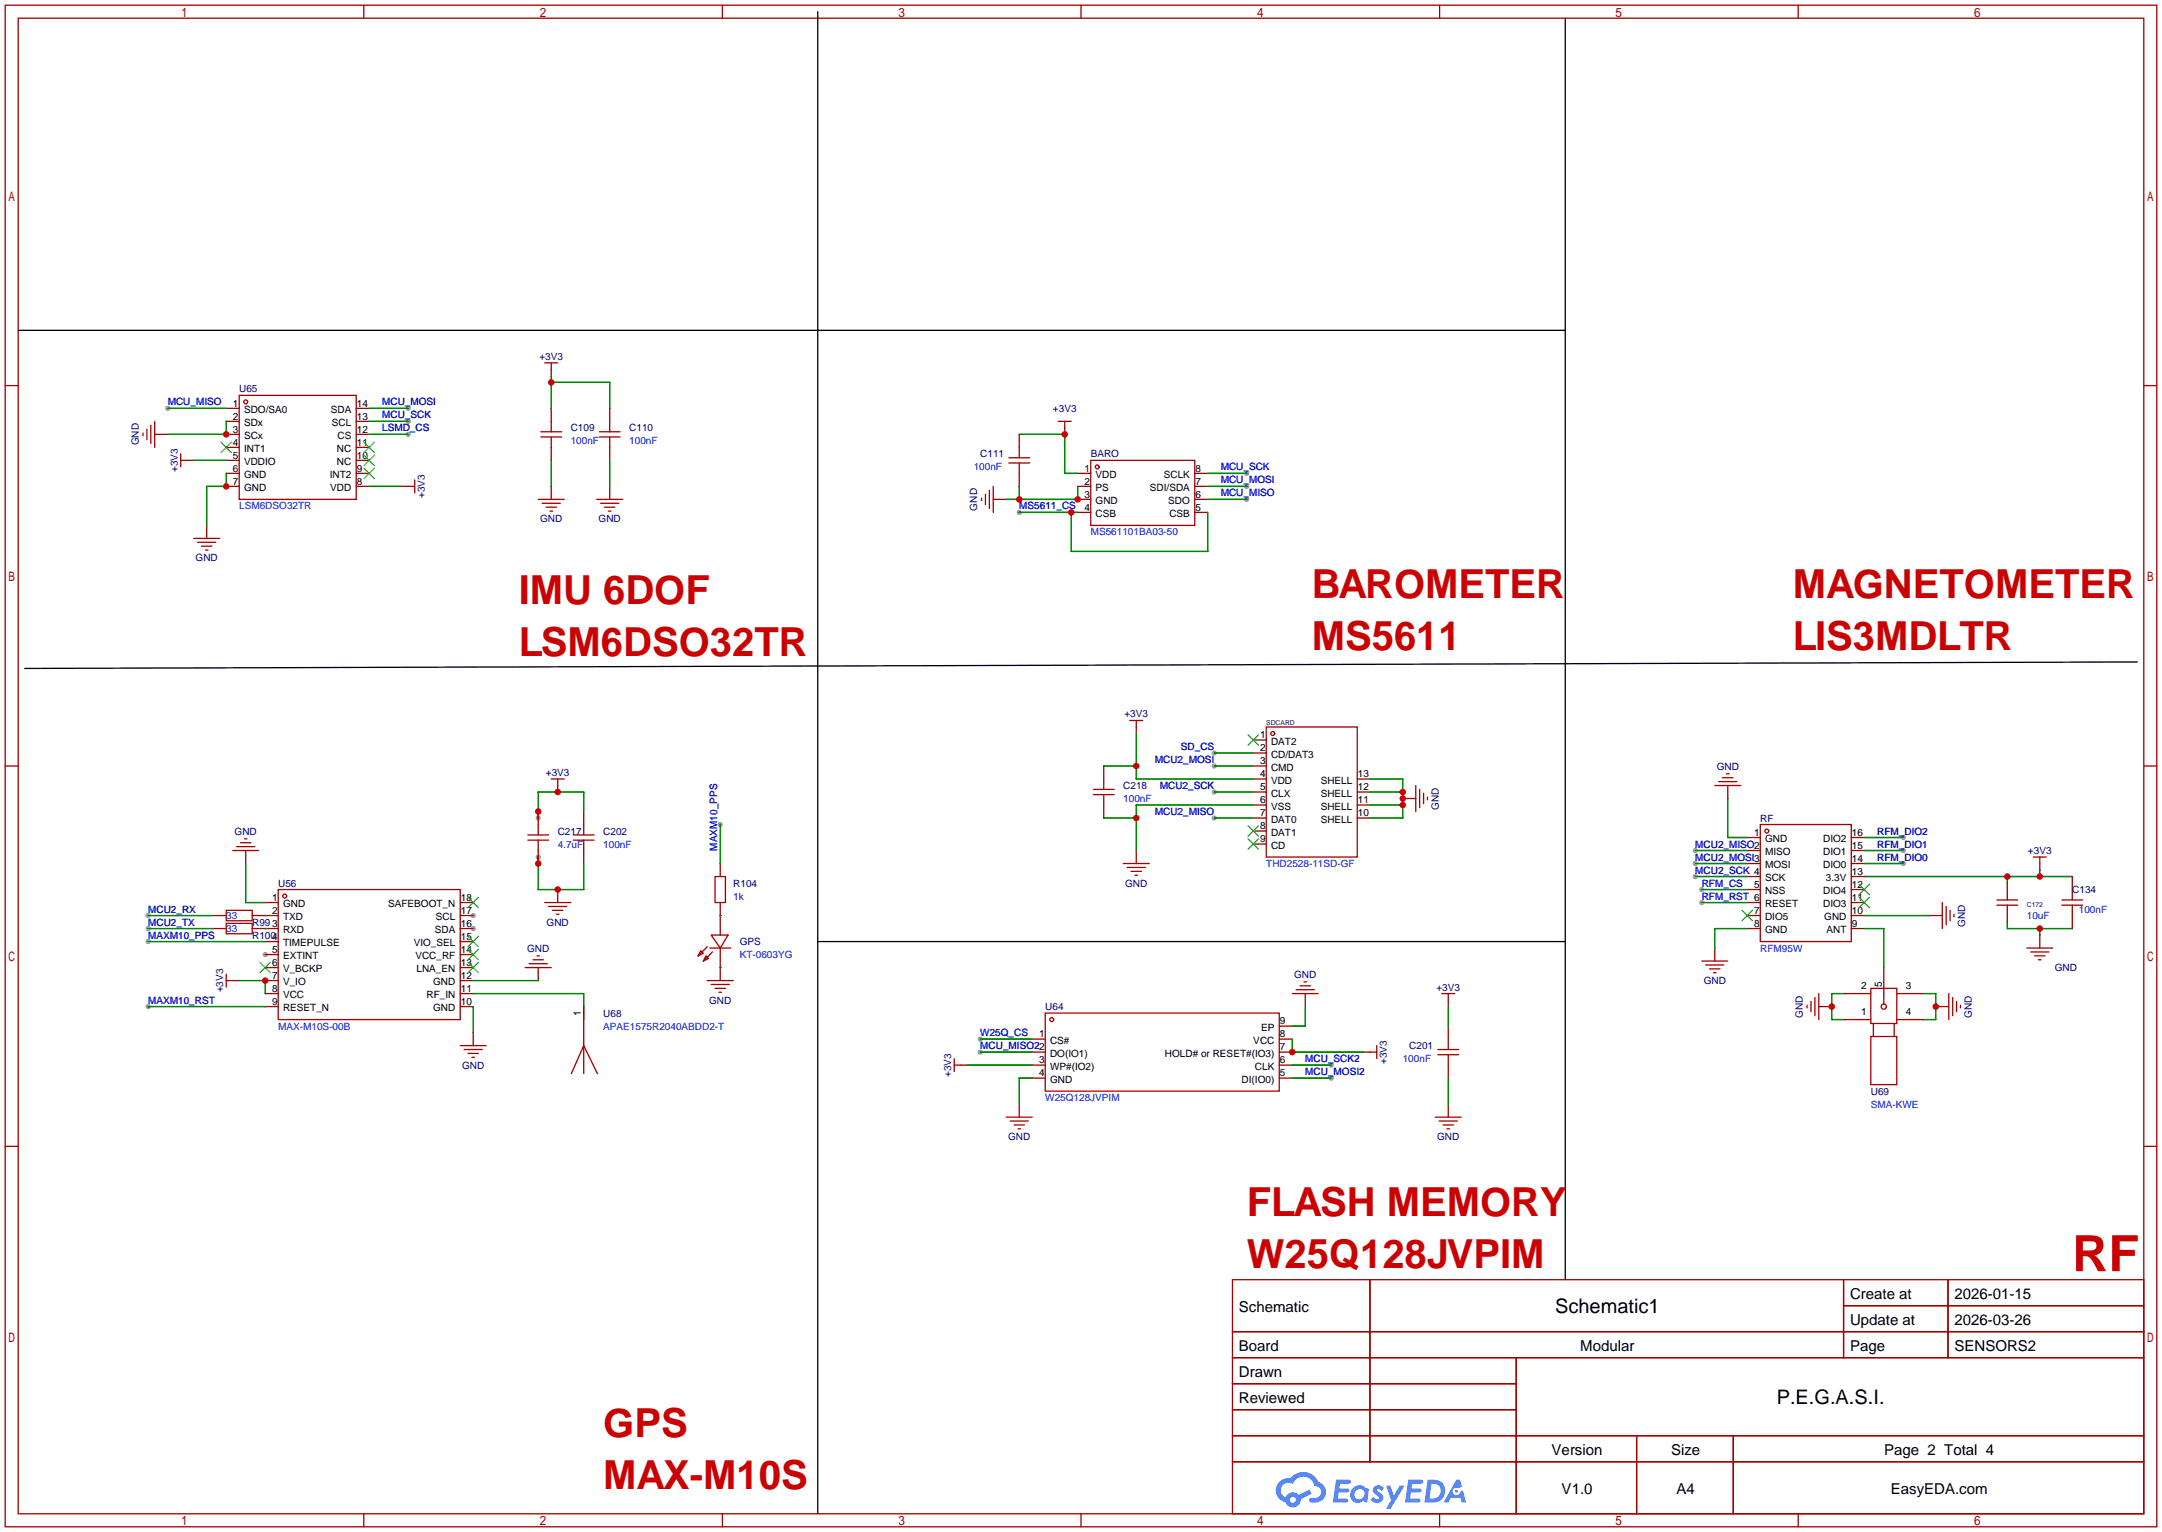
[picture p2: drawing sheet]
<svg xmlns="http://www.w3.org/2000/svg" width="422mm" height="299mm" viewBox="0 0 422 299" stroke-linecap="round" stroke-linejoin="round" font-family="sans-serif">
<g fill="#999">
<circle cx="51.8" cy="186.4" r=".51"/>
<circle cx="92.5" cy="181.4" r=".51"/>
<circle cx="92.5" cy="178.8" r=".51"/>
<circle cx="243.6" cy="97.5" r=".51"/>
<circle cx="243.6" cy="95" r=".51"/>
<circle cx="243.6" cy="92.5" r=".51"/>
<circle cx="199.1" cy="100.1" r=".51"/>
<circle cx="29" cy="178.8" r=".51"/>
<circle cx="29" cy="181.4" r=".51"/>
<circle cx="29" cy="183.9" r=".51"/>
<circle cx="29" cy="196.6" r=".51"/>
<circle cx="140.7" cy="161" r=".51"/>
<circle cx="79.8" cy="84.8" r=".51"/>
<circle cx="32.8" cy="79.8" r=".51"/>
<circle cx="79.8" cy="79.8" r=".51"/>
<circle cx="79.8" cy="82.3" r=".51"/>
<circle cx="260.1" cy="210.6" r=".51"/>
<circle cx="260.1" cy="208" r=".51"/>
<circle cx="191.5" cy="205.5" r=".51"/>
<circle cx="191.5" cy="202.9" r=".51"/>
<circle cx="105.2" cy="167.4" r=".51"/>
<circle cx="105.2" cy="159.8" r=".51"/>
<circle cx="237.2" cy="147.1" r=".51"/>
<circle cx="237.2" cy="149.6" r=".51"/>
<circle cx="237.2" cy="154.7" r=".51"/>
<circle cx="237.2" cy="159.8" r=".51"/>
<circle cx="371.9" cy="163.6" r=".51"/>
<circle cx="371.9" cy="168.7" r=".51"/>
<circle cx="371.9" cy="166.1" r=".51"/>
<circle cx="332.5" cy="176.3" r=".51"/>
<circle cx="332.5" cy="173.7" r=".51"/>
<circle cx="331.2" cy="171.2" r=".51"/>
<circle cx="331.2" cy="168.7" r=".51"/>
<circle cx="331.2" cy="166.1" r=".51"/>
</g>
<g fill="none" stroke="#a10000" stroke-width=".25">
<path d="M1 1h420.4v297.2h-420.4zM3.6 3.6h415.2v292.1h-415.2zM71.1 1v2.6M141.1 1v2.6M211.2 1v2.6M281.3 1v2.6M351.3 1v2.6M1 75.3h2.6M418.8 75.3h2.6M1 149.6h2.6M418.8 149.6h2.6M1 223.9h2.6"/>
<path d="M418.8 223.9h2.6M240.8 249.9h178v45.8h-178zM267.7 249.9v35.6M360.2 249.9v15.3M360.2 255h58.6M380.6 249.9v15.3M240.8 260.1h178M240.8 265.2h178M240.8 270.3h55.4M240.8 275.3h55.4M296.2 265.2v30.5M71.1 295.7v2.5"/>
<path d="M141.1 295.7v2.5M211.2 295.7v2.5M240.8 280.4h178M240.8 285.5h178M281.3 295.7v2.5M319.8 280.4v15.3M338.6 280.4v15.3M351.3 295.7v2.5"/>
</g>
<g fill="#5487ff">
<path d="M268.5 290.3a1.3 1.3 0 0 1 1.9 .3l-.4 .6a.54 .54 0 0 0-1-.2l.2 .2a1.58 1.58 0 0 1 1 1.6 1.43 1.43 0 0 1-2.4 .1l.5-.6a.64 .64 0 0 0 .5 .5 .64 .64 0 0 0 .6-.3l-.1-.2a1.35 1.35 0 0 1-1-1.8z"/>
<path d="M270.8 290.2h.8l.7 1.9 1.2-1.9h.9l-2.7 4.5h-.9l1-1.7z"/>
<path d="M261 289h1.7a1.31 1.31 0 0 1 1.2 .2 .4 .4 0 0 1-.3 .6h-1.8l-.1 .9h1.6a.4 .4 0 0 1 .3 .4 .4 .4 0 0 1-.4 .4h-1.6l-.2 1.2h.8a1.23 1.23 0 0 1 1.2 .2 .39 .39 0 0 1-.4 .6h-2.6z"/>
<path d="M275.1 289h1.7a1.32 1.32 0 0 1 1.2 .2 .39 .39 0 0 1-.3 .6h-1.8l-.1 .9h1.6a.4 .4 0 0 1 .4 .4 .4 .4 0 0 1-.5 .4h-1.6l-.2 1.2h.8a1.23 1.23 0 0 1 1.2 .2 .39 .39 0 0 1-.4 .6h-2.6z"/>
<path d="M284.5 289h.8l.3 1.3-.6 .4a.75 .75 0 0 0-1.1 .3 .75 .75 0 0 0 .5 1 .75 .75 0 0 0 .9-.6l.5-.3 .6 2.4h-.8l-.3-1h-1.8l-.5 1h-1z"/>
<path d="M278.9 289l-.6 4.5h1.4a2.27 2.27 0 0 0 2.7-2.3 2.27 2.27 0 0 0-2.7-2.2zM279.7 289.8a1.5 1.5 0 0 1 1.8 1.5 1.5 1.5 0 0 1-1.9 1.4h-.3z"/>
<path d="M264.4 290.6a1.6 1.6 0 0 0-.4 2.3 1.6 1.6 0 0 0 2.3 .2l.8 .4 .3-2.5-.1-.3h-.5a1.58 1.58 0 0 0-2.4-.1zM265 291.1a.99 .99 0 0 1 1.6 .3 .99 .99 0 0 1-.9 1.4 .94 .94 0 0 1-1-.5 .94 .94 0 0 1 .3-1.2z"/>
<path d="M250 289.4a2.37 2.37 0 0 0 1.1 4 1.54 1.54 0 0 0 1.8 1 1.54 1.54 0 0 0 1.2-1.6l2.2-1.1-.5-.8-2.1 1.1a1.57 1.57 0 0 0-2.6 .4 1.5 1.5 0 0 1-.7-2.1 1.5 1.5 0 0 1 2.2-.5 2.23 2.23 0 0 1 2.3-1.4 2.23 2.23 0 0 1 1.9 1.8 1.16 1.16 0 0 1 1.3 1.1 1.16 1.16 0 0 1-1.1 1.3h-.7a.47 .47 0 0 0-.5 .3 .47 .47 0 0 0 .4 .6 2.17 2.17 0 0 0 2.5-1 2.17 2.17 0 0 0-.4-2.7l-.7-.4a3.2 3.2 0 0 0-5.5-.7l-1.1 .1zM252 292.9a.6 .6 0 0 1 1.2 0 .6 .6 0 0 1-1.2 0z"/>
<circle cx="284.6" cy="291.3" r=".28"/>
</g>
<path d="M159.8 2.3v293.4M305.8 3.6v246.3M3.6 64.5h302.2M417.6 129.3l-412.8 1.3M159.8 183.9h146" fill="none" stroke="#000" stroke-width=".25"/>
<g fill="none" stroke="#008700" stroke-width=".25">
<path d="M32.8 79.8h11.4M72.1 79.8h7.7M107.7 73.4v6.4M107.7 74.7h11.4v5.1M37.8 89.9h6.4M44.2 82.3v2.5h-11.4M44.2 92.5v2.5h-3.8v7.6M72.1 84.8h7.7M72.1 95h6.4M72.1 82.3h7.7M107.7 89.9v5.1M119.1 89.9v5.1"/>
<path d="M199.1 95v2.5M199.1 84.8h8.9v7.7h2.6M210.6 95v2.5h-14M236 97.5h7.6M236 92.5h7.6M236 95h7.6M199.1 100.1h11.5M209.3 100.1v7.6h26.7v-7.6M114 158.5v-3.8h-8.8v5.1M215.6 159.8h6.4M215.6 149.6h6.4M222 143.3v8.8h22.9"/>
<path d="M237.2 154.7h7.7M237.2 159.8h7.7M237.2 147.1h7.7M237.2 149.6h7.7M244.9 157.2h-22.9v8.9M267.7 154.7h6.4M267.7 152.1h6.4v7.7h-6.4M267.7 157.2h6.4M337.6 156v7.6h3.8M29 178.8h12.7M48 168.7v7.6h3.8M51.8 178.8h.1"/>
<path d="M105.2 167.4v6.3h8.8v-5M140.7 178.8h.1M140.7 161v7.7M331.2 171.2h10.2M331.2 168.7h10.2M331.2 166.1h10.2M332.5 176.3h8.9M332.5 173.7h8.9M364.2 171.2h40.7M364.2 178.8h12.7M364.2 163.6h7.7M364.2 168.7h7.7"/>
<path d="M364.2 166.1h7.7M392.2 171.2v1.3M398.5 169.9v1.3M29 181.4h12.7M29 183.9h22.8M29 196.6h22.8M46.7 191.5h5.1v2.6M51.8 181.4h.1M92.5 194.1h21.5v2.5M92.5 191.5h12.7M92.5 196.6v5.1M140.7 189h.1"/>
<path d="M255 196.6v3.8h-2.5M283 196.6v3.8M341.4 181.4h-6.4v3.8M360.4 194.1h-2.5v5h2.5M364.2 181.4h3.8v7.6M375.7 194.1h2.5v5h-2.5M392.2 180.1v1.3h12.7M398.5 181.4v1.2M189 208h12.7M191.5 205.5h10.2M191.5 202.9h10.2M201.7 210.6h-2.6v5"/>
<path d="M252.5 210.6h7.6M252.5 208h7.6M252.5 202.9v2.6h13.9M283 210.6v5"/>
</g>
<g fill="none" stroke="#a10000" stroke-width=".25">
<path d="M44.2 79.8h2.5M46.7 77.2h22.9v20.3h-22.9zM69.6 79.8h2.5M106.4 70.9h2.6M107.7 70.9v2.5M107.7 79.8v4.5M119.1 79.8v4.5M27.9 84.6v.5M28.7 83.8v2.1M29.5 83.1v3.5M30.2 84.8h2.6M30.2 82.3v5.1"/>
<path d="M35.3 89.9h2.5M35.3 88.6v2.6M44.2 92.5h2.5M44.2 95h2.5M44.2 82.3h2.5M44.2 84.8h2.5M44.2 87.4h2.5M44.2 89.9h2.5M69.6 92.5h2.5M69.6 95h2.5M69.6 82.3h2.5M69.6 84.8h2.5"/>
<path d="M69.6 87.4h2.5M69.6 89.9h2.5M78.5 95h2.5M81 93.7v2.6M105.2 97.5h5M105.7 85.3h4M105.7 84.3h4M105.9 98.3h3.6M106.7 99.1h2M107.4 99.8h.5M107.7 85.3v4.6M107.7 95v2.5"/>
<path d="M116.6 97.5h5.1M117.1 85.3h4.1M117.1 84.3h4.1M117.3 98.3h3.6M118.1 99.1h2M118.9 99.8h.5M119.1 85.3v4.6M119.1 95v2.5M191.8 97.3v.5M192.5 96.5v2.1M193.3 95.8v3.5M194.1 97.5h2.5"/>
<path d="M194.1 95v5.1M197.1 90.4h4.1M197.1 89.4h4.1M199.1 84.8v4.6M199.1 90.4v4.6M206.8 82.3h2.5M208 82.3v2.5M210.6 92.5h2.5M210.6 95h2.5M210.6 97.5h2.5M213.1 89.9h20.3v12.7h-20.3zM233.4 92.5h2.6"/>
<path d="M233.4 95h2.6M233.4 97.5h2.6M37.8 105.2h5.1M38.6 105.9h3.6M39.4 106.7h2M40.1 107.4h.5M40.4 102.6v2.6M210.6 100.1h2.5M233.4 100.1h2.6M105.2 158.5v4.6M107.7 152.1h2.5M109 152.1v2.6"/>
<path d="M114 158.5v4.6M213.6 155.2h4.1M213.6 154.2h4.1M215.6 149.6v4.6M215.6 155.2v4.6M220.7 140.7h2.6M222 140.7v2.6M244.9 152.1h2.5M244.9 144.5h2.5M244.9 147.1h2.5M244.9 149.6h2.5M244.9 154.7h2.5"/>
<path d="M244.9 157.2h2.5M244.9 159.8h2.5M247.4 142h17.8v25.4h-17.8zM265.2 152.1h2.5M265.2 154.7h2.5M265.2 157.2h2.5M265.2 159.8h2.5M274.1 156h2.5M276.6 153.4v5.1M277.4 154.2v3.5M278.1 154.9v2.1M278.9 155.7v.5"/>
<path d="M335 153.4h5.1M335.8 152.7h3.5M336.5 151.9h2.1M337.3 151.1h.5M337.6 153.4v2.6M41.7 178.8h2.5M44.2 177.8h5.1v2h-5.1zM45.5 166.1h5M46.2 165.4h3.6M47 164.6h2M47.8 163.8h.5M48 166.1v2.6"/>
<path d="M49.3 178.8h5.1M51.8 176.3h2.6M54.4 173.7h35.5v25.4h-35.5zM89.9 176.3h2.6M89.9 178.8h2.6M103.1 164.1h4.1M103.1 163.1h4.1M105.2 164.1v4.6M106.4 176.3h5.1M107.2 177h3.5M107.9 177.8h2.1M108.7 178.6h.5"/>
<path d="M109 173.7v2.6M112 164.1h4.1M112 163.1h4.1M114 164.1v4.6M139.7 171.2h2v5.1h-2zM140.7 168.7v2.5M140.7 176.3v6.3M219.5 168.7h5M220.2 169.4h3.6M221 170.2h2M221.7 170.9h.5M222 166.1v2.6"/>
<path d="M244.9 162.3h2.5M244.9 164.8h2.5M341.4 176.3h2.5M341.4 178.8h2.5M341.4 166.1h2.5M341.4 168.7h2.5M341.4 163.6h2.5M341.4 171.2h2.5M341.4 173.7h2.5M343.9 161h17.8v22.9h-17.8zM361.7 176.3h2.5M361.7 178.8h2.5"/>
<path d="M361.7 166.1h2.5M361.7 168.7h2.5M361.7 163.6h2.5M361.7 171.2h2.5M361.7 173.7h2.5M376.9 178.8h2.6M379.5 176.3v5.1M380.2 177v3.6M381 177.8v2M381.8 178.6v.5M390.1 176.8h4.1M390.1 175.8h4.1"/>
<path d="M392.2 172.5v3.3M392.2 176.8v3.3M397.3 167.4h2.5M398.5 167.4v2.5M402.8 176.8h4.1M402.8 175.8h4.1M404.9 171.2v4.6M404.9 176.8v4.6M41.7 181.4h2.5M44.2 180.3h5.1v2.1h-5.1zM44.2 191.5h2.5M44.2 190.2v2.6"/>
<path d="M49.3 181.4h5.1M51.8 196.6h2.6M51.8 183.9h2.6M51.8 186.4h2.6M51.8 189h2.6M51.8 191.5h2.6M51.8 194.1h2.6M89.9 196.6h2.6M89.9 181.4h2.6M89.9 183.9h2.6M89.9 186.4h2.6M89.9 189h2.6"/>
<path d="M89.9 191.5h2.6M89.9 194.1h2.6M102.6 189h5.1M103.4 188.2h3.5M104.1 187.5h2.1M104.9 186.7h.5M105.2 189v2.5M114 196.6v13.1M136.9 185.7l.5 .5-1 .5zM137.9 186.7l.5 .5-1 .5zM138.2 191.5h5.1M138.2 184.9l-1.8 1.8"/>
<path d="M138.7 185.2h4M138.9 182.6h3.3l-1.5 2.6zM138.9 192.3h3.6M139.2 185.9l-1.8 1.8M139.7 193h2M140.5 193.8h.5M140.7 185.2v6.3M204.2 197.9h45.7v15.2h-45.7zM252.5 194.1h5.1M253.2 193.3h3.6M254 192.5h2M254.8 191.8h.5"/>
<path d="M255 194.1v2.5M281.7 194.1h2.5M283 194.1v2.5M332.5 187.7h5.1M333.2 188.5h3.6M334 189.2h2M334.8 190h.5M335 185.2v2.5M341.4 181.4h2.5M353.1 196.3v.5M353.8 195.6v2M354.6 194.8v3.6"/>
<path d="M355.3 196.6h2.6M355.3 194.1v5M360.4 194.1h5.1M360.4 199.1h5.1M361.7 181.4h2.5M365.5 193h5.1v6.9h-5.1zM366 199.9v2.5M368 189v7.1M370.1 199.9v2.5M370.6 194.1h5.1M370.6 199.1h5.1M378.2 196.6h2.5"/>
<path d="M380.7 194.1v5M381.5 194.8v3.6M382.3 195.6v2M383 196.3v.5M396 185.2h5.1M396.7 185.9h3.6M397.5 186.7h2M398.3 187.5h.5M398.5 182.6v2.6M89.9 204.2h5.1M90.7 205h3.5M91.4 205.7h2.1"/>
<path d="M92.2 206.5h.5M92.5 201.7v2.5M111.6 209.7l2.4-5.5 2.7 5.5M186.4 208h2.6M186.4 206.8v2.5M196.6 218.2h5.1M197.4 218.9h3.5M198.1 219.7h2.1M199.1 215.6v2.6M201.7 202.9h2.5M201.7 205.5h2.5M201.7 208h2.5"/>
<path d="M201.7 210.6h2.5M249.9 200.4h2.6M249.9 202.9h2.6M249.9 205.5h2.6M249.9 208h2.6M249.9 210.6h2.6M266.4 205.5h2.6M269 204.2v2.6M280.4 218.2h5.1M280.9 205h4.1M280.9 206h4.1M281.2 218.9h3.5"/>
<path d="M281.9 219.7h2.1M283 200.4v4.6M283 206v4.6M283 215.6v2.6M365.5 202.4h5.1v9.4h-5.1zM198.9 220.5h.5M282.7 220.5h.5"/>
<circle cx="48" cy="78.5" r=".38"/>
<circle cx="214.4" cy="91.2" r=".38"/>
<circle cx="248.7" cy="143.3" r=".38"/>
<circle cx="55.6" cy="175" r=".38"/>
<circle cx="345.2" cy="162.3" r=".38"/>
<circle cx="205.5" cy="199.1" r=".38"/>
<circle cx="368" cy="196.6" r=".51"/>
</g>
<g fill="none" stroke="#3c3" stroke-width=".25">
<path d="M43.2 86.4l2 2M45.2 86.4l-2 2M71.1 91.4l2.1 2.1M71.1 88.9l2.1 2M71.1 86.4l2.1 2M73.2 91.4l-2.1 2.1M73.2 88.9l-2.1 2M73.2 86.4l-2.1 2M243.8 143.5l2.1 2M245.9 143.5l-2.1 2M91.4 175.3l2.1 2M93.5 175.3l-2.1 2"/>
<path d="M243.8 161.3l2.1 2M243.8 163.8l2.1 2.1M245.9 161.3l-2.1 2M245.9 163.8l-2.1 2.1M340.4 177.8l2 2M342.4 177.8l-2 2M363.2 175.3l2.1 2M363.2 172.7l2.1 2.1M365.3 175.3l-2.1 2M365.3 172.7l-2.1 2.1M50.8 188l2 2M52.8 188l-2 2"/>
<path d="M91.4 188l2.1 2M91.4 185.4l2.1 2.1M91.4 182.9l2.1 2M93.5 188l-2.1 2M93.5 185.4l-2.1 2.1M93.5 182.9l-2.1 2"/>
</g>
<g fill="#c00">
<circle cx="398.5" cy="171.2" r=".63"/>
<circle cx="392.2" cy="171.2" r=".63"/>
<circle cx="398.5" cy="181.4" r=".63"/>
<circle cx="107.7" cy="74.7" r=".63"/>
<circle cx="210.6" cy="97.5" r=".63"/>
<circle cx="199.1" cy="97.5" r=".63"/>
<circle cx="208" cy="84.8" r=".63"/>
<circle cx="209.3" cy="100.1" r=".63"/>
<circle cx="357.9" cy="196.6" r=".63"/>
<circle cx="378.2" cy="196.6" r=".63"/>
<circle cx="51.8" cy="191.5" r=".63"/>
<circle cx="44.2" cy="95" r=".63"/>
<circle cx="44.2" cy="84.8" r=".63"/>
<circle cx="252.5" cy="205.5" r=".63"/>
<circle cx="105.2" cy="168.7" r=".63"/>
<circle cx="109" cy="173.7" r=".63"/>
<circle cx="109" cy="154.7" r=".63"/>
<circle cx="105.2" cy="158.5" r=".63"/>
<circle cx="274.1" cy="156" r=".63"/>
<circle cx="274.1" cy="154.7" r=".63"/>
<circle cx="274.1" cy="157.2" r=".63"/>
<circle cx="222" cy="149.6" r=".63"/>
<circle cx="222" cy="159.8" r=".63"/>
</g>
<text font-size="9.8" fill="#c00" x="404.9" y="248.3">RF</text>
<g font-size="7.8" fill="#c00">
<text x="101.3" y="118.1">IMU 6DOF</text>
<text x="256.3" y="116.8">BAROMETER</text>
<text x="350.3" y="116.8">MAGNETOMETER</text>
<text x="101.3" y="128.2">LSM6DSO32TR</text>
<text x="256.3" y="126.9">MS5611</text>
<text x="350.3" y="126.9">LIS3MDLTR</text>
<text x="243.6" y="237.4">FLASH MEMORY</text>
<text x="243.6" y="247.6">W25Q128JVPIM</text>
<text x="117.9" y="280.6">GPS</text>
<text x="117.9" y="290.8">MAX-M10S</text>
</g>
<g font-size="3.9">
<text x="303.8" y="256.4">Schematic1</text>
<text x="347.1" y="274.2">P.E.G.A.S.I.</text>
</g>
<g font-size="2.9">
<text x="242.1" y="256.2">Schematic</text>
<text x="361.5" y="253.7">Create at</text>
<text x="381.9" y="253.7">2026-01-15</text>
<text x="242.1" y="263.9">Board</text>
<text x="308.8" y="263.9">Modular</text>
<text x="361.5" y="258.8">Update at</text>
<text x="361.5" y="263.9">Page</text>
<text x="381.9" y="258.8">2026-03-26</text>
<text x="381.9" y="263.9">SENSORS2</text>
<text x="242.1" y="268.9">Drawn</text>
<text x="242.1" y="274">Reviewed</text>
<text x="303.2" y="284.2">Version</text>
<text x="326.5" y="284.2">Size</text>
<text x="368.1" y="284.2">Page 2 Total 4</text>
<text x="305.1" y="291.8">V1.0</text>
<text x="327.5" y="291.8">A4</text>
<text x="369.4" y="291.8">EasyEDA.com</text>
</g>
<g font-size="2" fill="#000080">
<text x="105.4" y="70.3">+3V3</text>
<text x="46.7" y="76.6">U65</text>
<text x="205.7" y="80.4">+3V3</text>
<text x="27.1" y="87" transform="rotate(-90 27.1 87)">GND</text>
<text x="111.5" y="84.3">C109</text>
<text x="122.9" y="84.3">C110</text>
<text x="191.5" y="89.3">C111</text>
<text x="213.1" y="89.3">BARO</text>
<text x="34.7" y="92.2" transform="rotate(-90 34.7 92.2)">+3V3</text>
<text x="83" y="97.3" transform="rotate(-90 83 97.3)">+3V3</text>
<text x="190.9" y="99.7" transform="rotate(-90 190.9 99.7)">GND</text>
<text x="105.5" y="102">GND</text>
<text x="117" y="102">GND</text>
<text x="38.2" y="109.7">GND</text>
<text x="219.7" y="140.1">+3V3</text>
<text x="106.7" y="151.6">+3V3</text>
<text x="219.5" y="154.1">C218</text>
<text x="335.4" y="150.3">GND</text>
<text x="281.1" y="158.1" transform="rotate(-90 281.1 158.1)">GND</text>
<text x="343.9" y="160.5">RF</text>
<text x="45.8" y="163">GND</text>
<text x="109" y="163">C217</text>
<text x="117.9" y="163">C202</text>
<text x="396.2" y="166.8">+3V3</text>
<text x="54.4" y="173.2">U56</text>
<text x="143.3" y="173.2">R104</text>
<text x="219.8" y="173.2">GND</text>
<text x="404.9" y="174.4">C134</text>
<text x="49.3" y="180.8">R993</text>
<text x="49.3" y="183.3">R1004</text>
<text x="103" y="185.9">GND</text>
<text x="106.8" y="180.8">GND</text>
<text x="144.5" y="184.6">GPS</text>
<text x="384" y="181" transform="rotate(-90 384 181)">GND</text>
<text x="252.8" y="190.9">GND</text>
<text x="401.4" y="189.7">GND</text>
<text x="43.6" y="193.8" transform="rotate(-90 43.6 193.8)">+3V3</text>
<text x="138.5" y="196">GND</text>
<text x="204.2" y="197.3">U64</text>
<text x="280.6" y="193.5">+3V3</text>
<text x="332.9" y="192.2">GND</text>
<text x="117.9" y="198.6">U68</text>
<text x="352.2" y="198.8" transform="rotate(-90 352.2 198.8)">GND</text>
<text x="385.2" y="198.8" transform="rotate(-90 385.2 198.8)">GND</text>
<text x="90.3" y="208.7">GND</text>
<text x="270.9" y="207.8" transform="rotate(-90 270.9 207.8)">+3V3</text>
<text x="275.3" y="204.9">C201</text>
<text x="185.9" y="210.3" transform="rotate(-90 185.9 210.3)">+3V3</text>
<text x="365.5" y="213.8">U69</text>
<text x="197" y="222.7">GND</text>
<text x="280.8" y="222.7">GND</text>
</g>
<g font-size="2" fill="#00f">
<text x="32.8" y="79.2">MCU_MISO</text>
<text x="74.7" y="79.2">MCU_MOSI</text>
<text x="74.7" y="81.7">MCU_SCK</text>
<text x="74.7" y="84.3">LSMD_CS</text>
<text x="111.5" y="86.8">100nF</text>
<text x="122.9" y="86.8">100nF</text>
<text x="190.2" y="91.9">100nF</text>
<text x="238.5" y="94.4">MCU_MOSI</text>
<text x="238.5" y="91.9">MCU_SCK</text>
<text x="46.7" y="99.5">LSM6DSO32TR</text>
<text x="199.1" y="99.5">MS5611_CS</text>
<text x="238.5" y="97">MCU_MISO</text>
<text x="213.1" y="104.6">MS561101BA03-50</text>
<text x="225.6" y="149">MCU2_MOSI</text>
<text x="230.7" y="146.5">SD_CS</text>
<text x="226.6" y="154.1">MCU2_SCK</text>
<text x="219.5" y="156.6">100nF</text>
<text x="225.6" y="159.2">MCU2_MISO</text>
<text x="109" y="165.5">4.7uF</text>
<text x="117.9" y="165.5">100nF</text>
<text x="140.1" y="166.1" transform="rotate(-90 140.1 166.1)">MAXM10_PPS</text>
<text x="331.2" y="165.5">MCU2_MISO2</text>
<text x="366.8" y="163">RFM_DIO2</text>
<text x="366.8" y="165.5">RFM_DIO1</text>
<text x="247.4" y="169.3">THD2528-11SD-GF</text>
<text x="331.2" y="170.6">MCU2_SCK 4</text>
<text x="331.2" y="168.1">MCU2_MOSI3</text>
<text x="332.5" y="173.2">RFM_CS</text>
<text x="366.8" y="168.1">RFM_DIO0</text>
<text x="29" y="178.2">MCU2_RX</text>
<text x="44.2" y="179.5">33</text>
<text x="143.3" y="175.7">1k</text>
<text x="332.5" y="175.7">RFM_RST 6</text>
<text x="396" y="179.5">10uF</text>
<text x="406.1" y="178.2">100nF</text>
<text x="29" y="180.8">MCU2_TX</text>
<text x="29" y="183.3">MAXM10_PPS</text>
<text x="44.2" y="182">33</text>
<text x="343.9" y="185.9">RFM95W</text>
<text x="144.5" y="187.1">KT-0603YG</text>
<text x="29" y="196">MAXM10_RST</text>
<text x="54.4" y="201.1">MAX-M10S-00B</text>
<text x="117.9" y="201.1">APAE1575R2040ABDD2-T</text>
<text x="191.5" y="202.4">W25Q_CS</text>
<text x="191.5" y="204.9">MCU_MISO22</text>
<text x="255" y="210">MCU_MOSI2</text>
<text x="255" y="207.4">MCU_SCK2</text>
<text x="274.1" y="207.4">100nF</text>
<text x="204.2" y="215.1">W25Q128JVPIM</text>
<text x="365.5" y="216.3">SMA-KWE</text>
</g>
<g font-size="2">
<text x="45.5" y="79.4">1</text>
<text x="45.5" y="81.9">2</text>
<text x="47.7" y="80.7">SDO/SA0</text>
<text x="47.7" y="83.2">SDx</text>
<text x="64.6" y="80.7">SDA</text>
<text x="64.9" y="83.2">SCL</text>
<text x="69.7" y="81.9">13</text>
<text x="69.7" y="79.4">14</text>
<text x="45.5" y="84.5">3</text>
<text x="45.5" y="87">4</text>
<text x="45.5" y="89.6">5</text>
<text x="47.7" y="85.8">SCx</text>
<text x="47.7" y="88.3">INT1</text>
<text x="65.8" y="88.3">NC</text>
<text x="65.9" y="85.8">CS</text>
<text x="69.7" y="89.6">10</text>
<text x="69.7" y="87">11</text>
<text x="69.7" y="84.5">12</text>
<text x="45.5" y="92.1">6</text>
<text x="45.5" y="94.6">7</text>
<text x="47.7" y="90.8">VDDIO</text>
<text x="47.7" y="93.4">GND</text>
<text x="47.7" y="95.9">GND</text>
<text x="64.4" y="93.4">INT2</text>
<text x="64.5" y="95.9">VDD</text>
<text x="65.8" y="90.8">NC</text>
<text x="69.7" y="94.6">8</text>
<text x="69.7" y="92.1">9</text>
<text x="211.9" y="92.1">1</text>
<text x="211.9" y="94.6">2</text>
<text x="214" y="93.4">VDD</text>
<text x="214" y="95.9">PS</text>
<text x="224.7" y="95.9">SDI/SDA</text>
<text x="227.4" y="93.4">SCLK</text>
<text x="233.6" y="94.6">7</text>
<text x="233.6" y="92.1">8</text>
<text x="211.9" y="97.2">3</text>
<text x="211.9" y="99.7">4</text>
<text x="214" y="98.5">GND</text>
<text x="214" y="101">CSB</text>
<text x="228.3" y="98.5">SDO</text>
<text x="228.5" y="101">CSB</text>
<text x="233.6" y="99.7">5</text>
<text x="233.6" y="97.2">6</text>
<text x="246.2" y="144.2">1</text>
<text x="246.2" y="146.7">2</text>
<text x="246.2" y="149.3">3</text>
<text x="248.3" y="145.4">DAT2</text>
<text x="248.3" y="148">CD/DAT3</text>
<text x="246.2" y="151.8">4</text>
<text x="246.2" y="154.3">5</text>
<text x="248.3" y="150.5">CMD</text>
<text x="248.3" y="153.1">VDD</text>
<text x="248.3" y="155.6">CLX</text>
<text x="258" y="155.6">SHELL</text>
<text x="258" y="153.1">SHELL</text>
<text x="265.3" y="154.3">12</text>
<text x="265.3" y="151.8">13</text>
<text x="246.2" y="156.9">6</text>
<text x="246.2" y="159.4">7</text>
<text x="246.2" y="162">8</text>
<text x="248.3" y="158.1">VSS</text>
<text x="248.3" y="160.7">DAT0</text>
<text x="258" y="160.7">SHELL</text>
<text x="258" y="158.1">SHELL</text>
<text x="265.3" y="159.4">10</text>
<text x="265.3" y="156.9">11</text>
<text x="246.2" y="164.5">9</text>
<text x="248.3" y="163.2">DAT1</text>
<text x="248.3" y="165.8">CD</text>
<text x="342.7" y="163.2">1</text>
<text x="344.9" y="164.5">GND</text>
<text x="344.9" y="167">MISO</text>
<text x="356.2" y="167">DIO1</text>
<text x="356.2" y="164.5">DIO2</text>
<text x="361.8" y="165.8">15</text>
<text x="361.8" y="163.2">16</text>
<text x="342.7" y="173.4">5</text>
<text x="344.9" y="169.6">MOSI</text>
<text x="344.9" y="172.1">SCK</text>
<text x="356.2" y="169.6">DIO0</text>
<text x="356.7" y="172.1">3.3V</text>
<text x="361.8" y="173.4">12</text>
<text x="361.8" y="170.8">13</text>
<text x="361.8" y="168.3">14</text>
<text x="53.1" y="175.9">1</text>
<text x="53.1" y="178.5">2</text>
<text x="55.3" y="177.2">GND</text>
<text x="55.3" y="179.7">TXD</text>
<text x="75.8" y="177.2">SAFEBOOT_N</text>
<text x="85.2" y="179.7">SCL</text>
<text x="90" y="178.5">17</text>
<text x="90" y="175.9">18</text>
<text x="342.7" y="178.5">7</text>
<text x="344.9" y="174.7">NSS</text>
<text x="344.9" y="177.2">RESET</text>
<text x="344.9" y="179.7">DIO5</text>
<text x="356.2" y="177.2">DIO3</text>
<text x="356.2" y="174.7">DIO4</text>
<text x="356.4" y="179.7">GND</text>
<text x="361.8" y="178.5">10</text>
<text x="361.8" y="175.9">11</text>
<text x="55.3" y="182.3">RXD</text>
<text x="55.3" y="184.8">TIMEPULSE</text>
<text x="80.8" y="184.8">VIO_SEL</text>
<text x="85" y="182.3">SDA</text>
<text x="90" y="183.5">15</text>
<text x="90" y="181">16</text>
<text x="342.7" y="181">8</text>
<text x="344.9" y="182.3">GND</text>
<text x="356.8" y="182.3">ANT</text>
<text x="361.8" y="181">9</text>
<text x="53.1" y="186.1">5</text>
<text x="53.1" y="188.6">6</text>
<text x="53.1" y="191.2">7</text>
<text x="55.3" y="187.4">EXTINT</text>
<text x="55.3" y="189.9">V_BCKP</text>
<text x="81.2" y="187.4">VCC_RF</text>
<text x="81.4" y="189.9">LNA_EN</text>
<text x="90" y="191.2">12</text>
<text x="90" y="188.6">13</text>
<text x="90" y="186.1">14</text>
<text x="53.1" y="193.7">8</text>
<text x="53.1" y="196.2">9</text>
<text x="55.3" y="192.4">V_IO</text>
<text x="55.3" y="195">VCC</text>
<text x="55.3" y="197.5">RESET_N</text>
<text x="83.3" y="195">RF_IN</text>
<text x="84.6" y="197.5">GND</text>
<text x="84.6" y="192.4">GND</text>
<text x="90" y="196.2">10</text>
<text x="90" y="193.7">11</text>
<text x="363.6" y="193.2">2</text>
<text x="367.7" y="192.8" transform="rotate(-90 367.7 192.8)">5</text>
<text x="372.3" y="193.2">3</text>
<text x="113.5" y="198.4" transform="rotate(-90 113.5 198.4)">1</text>
<text x="203" y="202.6">1</text>
<text x="205.2" y="203.9">CS#</text>
<text x="244.9" y="203.9">VCC</text>
<text x="246.4" y="201.3">EP</text>
<text x="250.1" y="200.1">9</text>
<text x="250.1" y="202.6">8</text>
<text x="363.6" y="198.3">1</text>
<text x="372.3" y="198.3">4</text>
<text x="203" y="207.7">3</text>
<text x="205.2" y="206.4">DO(IO1)</text>
<text x="205.2" y="208.9">WP#(IO2)</text>
<text x="227.6" y="206.4">HOLD# or RESET#(IO3)</text>
<text x="245.2" y="208.9">CLK</text>
<text x="250.1" y="207.7">6</text>
<text x="250.1" y="205.1">7</text>
<text x="203" y="210.2">4</text>
<text x="205.2" y="211.5">GND</text>
<text x="242.6" y="211.5">DI(IO0)</text>
<text x="250.1" y="210.2">5</text>
</g>
<g font-size="1.3" fill="#000080">
<text x="247.4" y="141.6">SDCARD</text>
<text x="396" y="177.2">C172</text>
</g>
</svg>
